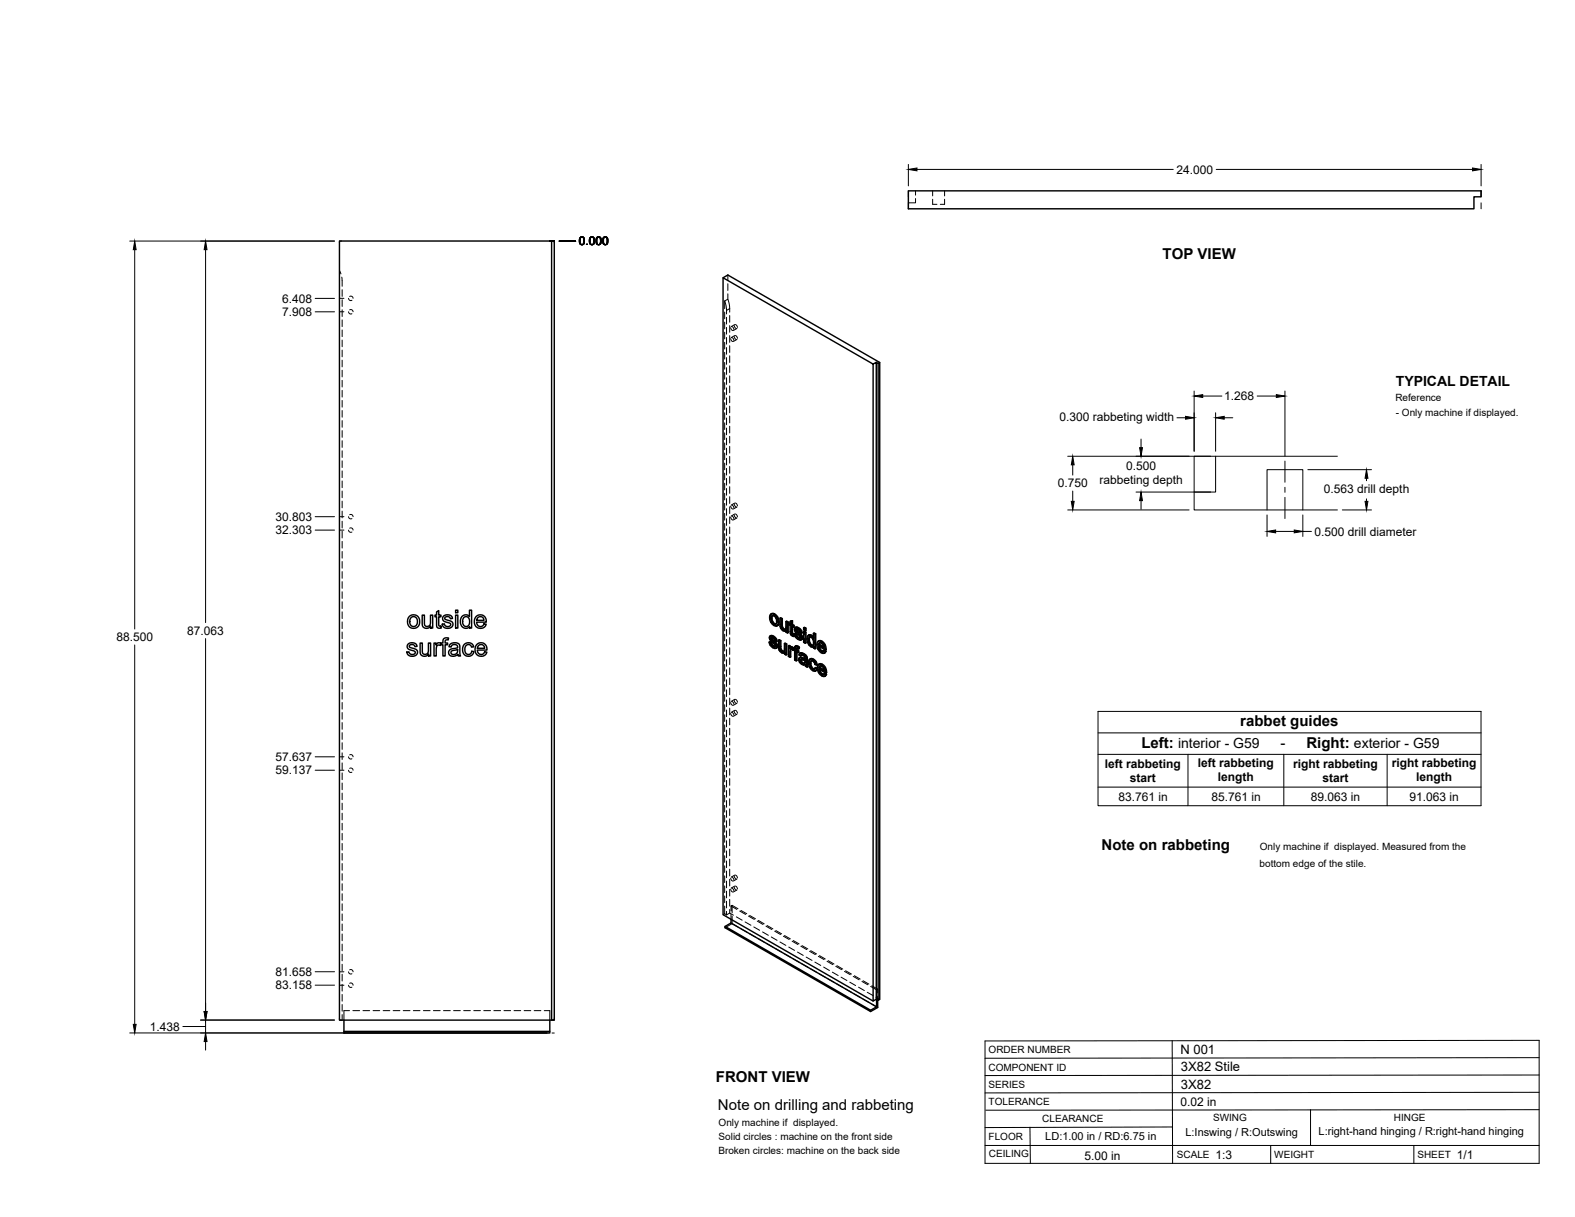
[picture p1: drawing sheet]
<svg xmlns="http://www.w3.org/2000/svg" width="559mm" height="432mm" viewBox="0 0 559 432" stroke-linecap="round" stroke-linejoin="round" font-family="sans-serif">
<!-- layer: Visible -->
<g fill="none" stroke="#000" stroke-width=".51">
<path d="M322.3 67.7h203.2v2.1h-2.6v4.3h-200.6zM195.7 85.5h1v276.5h-1zM195.7 85.5h-75.3v276.5h75.3M256.5 98.6l1.7-1 53.9 31M309.8 129.2l1.1-.7v226l-1.1 .7zM309.8 129.2l-53.3-30.6v225.9l53.3 30.7M310.9 128.5l.7 .4v226l-.7-.4M311.6 128.9l.5-.3v226l-.5 .3M145.3 218.7a2.31 2.31 0 0 1 3.6 1.7 2.31 2.31 0 0 1-3.3 2.3l-.2-.2a2.81 2.81 0 0 1-.1-3.8zM145.8 219.2l.9-.4 .7 .2 .5 .5 .2 1.6-.8 1.1h-1l-.8-.7-.1-1.3zM149.8 218.2h.8v2.6a1.15 1.15 0 0 0 1.1 1.5 1.15 1.15 0 0 0 1-1.6v-2.5h.8v4.6h-.7v-.6a1.63 1.63 0 0 1-1.9 .7 1.63 1.63 0 0 1-1.1-1.8zM154.9 217.1l.8-.5v1.6h.7v.6h-.7v3.2l.7 .1 .2 .7-.6 .1a1.02 1.02 0 0 1-1.1-1.4v-2.7h-.6v-.6h.6z"/>
<path d="M157.4 218.5l.9-.3h1a1.35 1.35 0 0 1 1.2 1.2l-.7 .1a.95 .95 0 0 0-1-.8 .95 .95 0 0 0-.9 .9l2.1 .8 .5 .4a1.83 1.83 0 0 1-1 2.1 1.83 1.83 0 0 1-2.2-.6l-.4-.8 .8-.2a1.08 1.08 0 0 0 1.1 1.1 1.08 1.08 0 0 0 1-1.1l-1.8-.7a1.2 1.2 0 0 1-.9-.8 1.2 1.2 0 0 1 .3-1.3zM161.6 218.2h.8v4.6h-.8zM161.6 216.5h.8v.9h-.8zM163.9 218.8a1.73 1.73 0 0 1 2.7 0v-2.3h.7v6.3h-.7v-.5a1.9 1.9 0 0 1-2.3 .4 1.9 1.9 0 0 1-1-2.1zM164.5 219.2l.5-.4a1.8 1.8 0 0 1 1.6 1.2 1.8 1.8 0 0 1-.4 2l-.4 .3a1.8 1.8 0 0 1-1.7-1.2 1.8 1.8 0 0 1 .4-1.9zM168.9 218.8a2.15 2.15 0 0 1 2.6-.4 2.15 2.15 0 0 1 1 2.3h-3.4l.2 .8a1.29 1.29 0 0 0 1.2 .8 1.29 1.29 0 0 0 1.2-.9l.8 .1-.5 .8a2.33 2.33 0 0 1-3.2 0 2.33 2.33 0 0 1-.1-3.2zM169.5 219.1l.6-.3 .9 .1 .5 .4 .2 .8h-2.6zM273.6 217.8l.7-.2 .6 .2zM273.6 217.8l-.4 .5-.2 .8 .5 1.7 1.3 1.2 .6 .1 .5-.3M273.6 219.4l.3 1.3M274.1 218.4l-.2 .8M274.6 218l.9 .9a1.64 1.64 0 0 1 .9 1.7"/>
<path d="M274.9 217.8l1 1.2M275.7 219.1l.4 1.7 .3-.2-.2 1.1M276.7 219.3l.6 .3 .3-.1v2.8M277.3 219.6v2.7h.3l.2 .5M277.6 219.5l-.6-.3-.3 .1 .2 3.3 1 1.2 .6 .2 .4-.2M144.8 228.6l.7-.5h1.1a1.38 1.38 0 0 1 1.4 1.2l-.8 .1a1.03 1.03 0 0 0-1-.7 1.03 1.03 0 0 0-1 .7l2.7 1.3a1.62 1.62 0 0 1-.3 1.9 1.62 1.62 0 0 1-2 .2l-.7-.3-.5-.8-.1-.3 .8-.1a1.1 1.1 0 0 0 1.1 .9 1.1 1.1 0 0 0 1.1-1l-2-.7a1.17 1.17 0 0 1-.5-1.9zM149.1 228.2h.7v2.5a1.15 1.15 0 0 0 1.2 1.5 1.15 1.15 0 0 0 1-1.6v-2.4h.8v4.5h-.7v-.6a1.63 1.63 0 0 1-2 .7 1.63 1.63 0 0 1-1-1.8zM154 228.2h.7v.7a1.1 1.1 0 0 1 1.8-.6l.6-.1v-.5a1.33 1.33 0 0 1 .6-1.3 1.33 1.33 0 0 1 1.5 0l-.2 .7a.71 .71 0 0 0-.7-.1 .71 .71 0 0 0-.4 .7v.5h.9v.6h-.9v3.9h-.8v-3.9h-.6v-.4l-.3 .6-.3-.1a1.07 1.07 0 0 0-1.1 1.4v2.4h-.8zM159.8 228.5l1.8-.5 1.3 .5 .5 4.2h-.8l-.2-.5a1.75 1.75 0 0 1-1.9 .7 1.75 1.75 0 0 1-1.3-1.7l.8-.9 1.5-.3a.7 .7 0 0 0 .8-.7 .7 .7 0 0 0-.9-.6l-1 .2-.3 .7-.8-.1zM160.2 231l2.1-.5a1.34 1.34 0 0 1-.6 1.5 1.34 1.34 0 0 1-1.6-.1zM164.7 228.7a1.96 1.96 0 0 1 3.4 .8l-.8 .1a1.29 1.29 0 0 0-1.7-.8 1.29 1.29 0 0 0-.7 1.8l.2 1 .6 .5a1.16 1.16 0 0 0 1.7-1l.7 .1-.3 .9a2.18 2.18 0 0 1-2.9 .4 2.18 2.18 0 0 1-.7-2.9zM169.1 228.7a2.14 2.14 0 0 1 2.6-.4 2.14 2.14 0 0 1 1.1 2.4h-3.5l.2 .7a1.29 1.29 0 0 0 1.3 .8 1.29 1.29 0 0 0 1.1-.9l.8 .1-.4 .8a2.35 2.35 0 0 1-3.2-.1 2.35 2.35 0 0 1-.1-3.2z"/>
<path d="M169.8 229l.5-.3a1.27 1.27 0 0 1 1.7 1.3h-2.6zM272.9 227.8l.5 .2M273.3 225.6l1.1 .1M273.4 228l.3-.1 .2 .7-.2 .2zM273.5 226.5l.1 .3 .2-.2 .2 .3M273.6 226.8l.2 .2 .3-.1 1.3 1.2M273.6 225.5l-.4 .2M273.7 228.8l.6 .5h.7M273.7 225.7l.5 .2 .2-.2 .7 .5M273.7 227.9l-.5-.2-.3 .1 .4 1.2 .7 .7a1.05 1.05 0 0 0 1.4 .2M273.8 227l1.2 1.2 .4-.1 .3 .5M273.8 226.3h.1"/>
<path d="M273.8 226.6v-.3l-.3 .2 .1-.2 .7 .2 .6 .9 .5 .2M273.9 220.7l.3-.2 .7 .8-.3 .1zM273.9 228.6l.6 .6M274 225.5l-.9 .2-.1 .8 .4 .9 1.4 1.3v.8M274.2 225.9l.6 .5 .3-.2 .4 .6M274.2 220.5l-.3-1.3-.3 .1 .1-.6 .5-.3 .8 .5 .5 1.2-.2 1.3h-.7M274.3 229.3l.5 .2M274.8 226.4l.5 .6 .2-.2 .2 .7-.3 .1-.1-.6M274.9 221.3l.4 .1M274.9 229.4l-.1 .1M275.1 228.2l.3 .6 .3-.2 .1 .7M275.4 228.8l.2 .6 .2-.1-.1 .5"/>
<path d="M275.6 229.4l-.2 .5 .3-.1-.4 .2M276.1 220.8l-.2 1 .3-.1-.5 .4M276.2 227.1l.6 .3 .3-.1v2.8M276.8 227.4v2.8l.3-.1 .2 .5M276.8 230.2l.2 .5 .3-.1 .4 .4M277 230.7l.4 .4h.8l-.3 .1M277.1 227.3l-.6-.3-.3 .1v2.5l.2 1.1 .7 .8a.84 .84 0 0 0 1.3 .1M277.3 222.4l.2 .5 .3-.1 .4 .4M277.4 231.1l.5 .1M277.5 222.9l.5 .4h.7M278 223.3l.4 .2M278.3 228.3l.5 .3 .3-.1v3.7l-.3 .2v-3.8"/>
<path d="M278.4 231.6v.5l.4 .3M278.4 231.6l-.2 .1M278.7 223.3l-.3 .2M278.7 223.2l-.3 .3M278.8 220.5l.6 .4 .3-.2v3.8l-.3 .1v-3.7M278.9 223.8v.5l.5 .3M278.9 223.8l-.2 .1M279.1 228.5l-.5-.3-.3 .1v2.5l-.4 .4M279.7 220.7l-.6-.3-.3 .1-.1 2.7M279.7 229.2l.5 .2 .3-.1v.4l.3-.2M280.2 229.4v.6l.6-.5 .4 .1M280.3 221.1l-.4 .1v.5l.4 .2 .1 2.9 .7 .9h.7l-.1-.6h-.5"/>
<path d="M280.3 220.5l.9-.3v1.4M280.4 230.6l.1 2.5-.2 .1v-2M280.5 229.3l-.5-.3-.3 .2v3.7l.6 .3M280.6 229.7l.6-.1 .5 .4M280.7 230.3l-.1 .1M280.9 220.4v1.3l.3-.1 .5 .3M280.9 221.7l.5 .3 .3-.1v.5l-.3 .1v-.5M280.9 229.7l.6 .4M280.9 224.8l.6 .2M281 225l.7 .1M281.2 220.2l-.9 .3v.9l-.4-.2M281.2 222.4v2.2"/>
<path d="M281.3 230.8l-.8-.4v.7M281.4 222.5l-.5-.3v2.4l.4 .2M281.4 225.2l.1 .6M281.5 230.6l.4 .3v3.3l.6 .3M281.5 230.6v-.2l-.2 .4M281.5 230.7l-.2 .1M281.7 230l.2 .1M281.8 224.9l.5 .2M282.2 222.7h1.1M282.3 229.3h.8l.5 .3M282.3 225.1l.3-.2 .3 .7-.3 .2zM282.4 223.5v.3l.3-.2 .3 .3"/>
<path d="M282.4 223.8l.3 .2 .3-.1 1.2 1.2M282.5 230.7l.6 .4 .3-.2v.5l-.3 .2v-.5M282.5 222.5l-.4 .2M282.6 229.1l-.4 .2M282.6 225.8l.5 .5h.8M282.6 222.7l.4 .2 .3-.2 .7 .5M282.6 224.9h-.8l.6 1.4 1.1 .7 .8-.1M282.7 224l1.3 1.3 .2-.2 .4 .6M282.7 223.3v.1M282.7 223.6l-.3-.3 1 .3 .4 .9 .5 .2M282.8 231.4v2.9l-.3 .2v-3.3l.6 .4M282.8 230v.6"/>
<path d="M282.8 229.4l.6 .4 .2-.2-.3 .7 .1-.5M282.9 225.6l.5 .6M282.9 222.5l-.9 .3-.1 .7 .4 .9 1.4 1.3v.8M283 222.9l.7 .5 .3-.2 .4 .6M283.1 229.3l-.5-.2-.5 .3-.2 1-.4-.3 .2-.1M283.1 226.3l.6 .2M283.3 230.3a.4 .4 0 0 0-.5-.4 .4 .4 0 0 0-.3 .5v.3l.3-.1 .6 .3M283.7 223.4l.4 .6 .3-.2 .2 .7-.3 .2-.2-.7M283.8 233.4l.6-.2 1.2 .5M283.8 226.5h-.1M284 234.3l.1 .5 .3-.1 .5 .4M284 225.3l.3 .5 .3-.1 .1 .6"/>
<path d="M284 234.1v.2l.2-.1 .2 .5M284 233.2l-.4 .2M284.1 234.8l.5 .5h.9M284.2 234l-.2 .1M284.2 231.8l.7 .3 .3-.2 .7 .5M284.2 234l.8 .2a.64 .64 0 0 1 .6 .6 .64 .64 0 0 1-.4 .7M284.3 234l-.1 .2M284.3 225.8l.2 .6 .2-.1-.1 .5M284.4 232.4l-.4 .4a.92 .92 0 0 1 1-.3 .92 .92 0 0 1 .6 .9v.5l-1.5-.5M284.4 233.2l-.9 .3-.1 .8 .6 1.1 .9 .5a.59 .59 0 0 1 .9 .5l.6 .3M284.5 226.4l-.2 .5 .3-.1-.4 .3M284.5 231.6l-.7 .2"/>
<path d="M284.6 235.3h.9M284.9 232.1l.7 .5 .3-.2 .4 .5M285.1 224.2l.3-.2 .6 .3-.3 .2zM285.1 222.7l.3-.1 .6 .3-.3 .1zM285.1 224.2v3.7l.6 .3M285.1 222.7v.8l.6 .3M285.2 231.9l-.7-.3-.8 .3-.2 .5 .5 .4M285.6 232.6l.4 .5 .3-.2 .1 .5M286 224.3v3.8l-.3 .1v-3.7M286 222.9v.7l-.3 .2v-.8M286 233.1l.2 .5 .2-.1 .1 2.5M286.2 233.6v2.6l.3-.2 .1 .6-.2 .1-.2-.5"/>
<path d="M286.9 227.1l.2 1.2M287 225.4h1l.5 .4M287.1 226.1l.9 .2 .6 1.3-.1 1.3-.3 .2-.4-.1M287.1 226.1l-.2 1 .3-.2 .2 1.2M287.1 228.3l.3-.2 .6 .7-.2 .2zM287.2 226.1h-.1M287.3 225.2l-.6 .3M287.4 226l-.2 .9M287.4 235.5a1.17 1.17 0 0 0 .7 1.3l.5 .5M287.6 233.8l.8 .2 .2-.1 .9 .8M287.7 236.7l.6 .7h.7M287.7 225.6l.5 .4h.4"/>
<path d="M287.8 233.7l-.5 .2M287.9 234.4l-.2 .9M288 225.4l-.7-.2-.5 .2-.5 .8 .2 1.8 .9 1.3a.79 .79 0 0 0 1.2 .1M288 228.8l.4 .1M288.4 234l.8 .8 .3-.1 .4 1.1-.3 .2-.4-1.2M288.6 224.7l.5 .3 .3-.1v5.2l-.3 .1v-5.2M288.6 233.9l-.8-.2-.6 .3-.3 1.7 .9 1.8 .8 .6h.6M288.6 229.4v.5l.5 .3M288.6 229.5l-.2 .1M289.2 237l.5 .4M289.4 224.9l-.5-.3-.3 .1v1.9l-.4-.6M289.6 236l-.5-.2-.5-1.1-.8-.2-.4 1 .3-.2 .3 1.3"/>
<path d="M289.7 237.4l.3-.2-.2 .5-.6 .4zM290 237.2l-.6-.4-.2 .2a.5 .5 0 0 1-.3 .5 .5 .5 0 0 1-.6-.1M290.2 227.5h.7a1.89 1.89 0 0 1 1.8 1.1M290.4 235.7h.7a1.77 1.77 0 0 1 1.8 1.1M290.4 228.7l1.8 1.1-.2-.9-.5-.6a.6 .6 0 0 0-.7-.3 .6 .6 0 0 0-.4 .7l.3-.1 1.5 .8M290.6 236.9l1.8 1.1-.6-1.4a.62 .62 0 0 0-.8-.3 .62 .62 0 0 0-.4 .6l.3-.1 1.5 .8M290.7 230.4l.7 .7 .7-.1M290.7 229.4l.3 .8M290.9 228l-.2 .6M290.9 237.6l.2 .8M290.9 238.5l.6 .8 .8-.1M291 236.3l-.1 .5"/>
<path d="M291.3 227.6l.9 .9a1.65 1.65 0 0 1 .9 1.8M291.4 231.1l.5 .1M291.5 235.9l.9 .8a1.61 1.61 0 0 1 .9 1.8M291.5 239.3l.6 .1M291.6 227.5l-.8-.2-.8 .6-.2 1.3 .4 1.1 .7 1 1 .5 .6-.1 .6-.7M291.8 235.7l-.9-.2-.8 .6-.1 1.3 .3 1 .6 .9 1.2 .7 .6-.1 .5-.7M292 231.1l-.1 .1M292.2 239.3l-.1 .1M292.2 230.8l.6 .4M292.4 228.8l.4 1.7 .3-.2-.3 .2M292.4 239l.6 .4M292.6 237l.4 1.7 .3-.2-.3 .2"/>
<path d="M292.8 230.6l-2.4-1.4 .3 1.2 .3-.2 .7 .7M293 238.8l-2.4-1.4 .3 1.1 .2-.1 .7 .7M293.1 231l-.7 .8M293.1 231l-.6-.4-.6 .6M293.2 239.2l-.6 .7M293.2 239.2l-.5-.4-.6 .6M259.4 326.2v1.3l-2.2 1.2v.5l51.7 29.7v-.5l-51.7-29.7M259.4 327.5l51.6 29.7-2.1 1.2M311 354.6v2.6M311.4 354.8v2.7l-2.5 1.4M122 362v4.5h73.1v-.5h-73.1M195.1 362v4"/>
</g>
<!-- layer: Hidden -->
<g fill="none" stroke="#000" stroke-width=".35">
<path d="M324.8 70.4v1.6h-2.5M324.8 67.7v1.5M330.9 70.7v1.8h1.5M330.9 67.7v1.8M335.1 70.7v1.8h-1.5M335.1 67.7v1.8M120.4 96l.6 1.2M121.3 98.3l.1 3.3M258.2 97.6v1.9M121.4 102.8v2.4M121.4 106.3v2.4M121.4 109.9v2.4"/>
<path d="M121.4 113.5v2.4M121.4 117.1v2.3M123.7 110.6l.4 .7h.8M123.7 105.9l.4 .7 .8-.1M124.1 109.9h.7l.5 .7M124.1 105.2l.7-.1 .5 .8M257.1 106.8l.6 2 .1 2.6M257.1 106.8l1.1-.6 .6 2 .1 2.6M257.1 106.8v2.7M257.1 110.7v2.4M257.1 114.3v2.4M257.1 117.9v2.3"/>
<path d="M257.8 112.6v2.4M257.8 116.2v2.4M257.8 119.7v2.4M258.2 100.7v2.4M258.2 104.2v2M258.9 112v2.3M258.9 115.5v2.4M258.9 119.1v2.4M259.2 116.3l.3 .7 .5 .3M259.7 119.8l.4 .3 .3 .7M259.7 115.9l.4 .2 .3 .8M260.5 119.4l.3 .7 .4 .4"/>
<path d="M260.5 115.5l.3 .7 .4 .4M260.7 119.1l-1.3 .7M260.7 115.2l-1.3 .7M260.9 119l.5 .4 .2 .7M260.9 115.1l.5 .4 .2 .7M261.5 116.5l-1.3 .8M121.4 120.7v2.3M121.4 124.2v2.4M121.4 127.8v2.4M121.4 131.4v2.3M121.4 134.9v2.4M121.4 138.5v2.4"/>
<path d="M257.1 121.5v2.3M257.1 125v2.4M257.1 128.6v2.4M257.1 132.2v2.3M257.1 135.7v2.4M257.1 139.3v2.4M257.8 123.3v2.4M257.8 126.9v2.4M257.8 130.5v2.3M257.8 134v2.4M257.8 137.6v2.4M258.9 122.7v2.4"/>
<path d="M258.9 126.2v2.4M258.9 129.8v2.4M258.9 133.4v2.4M258.9 136.9v2.4M259.2 120.1l.2 .7 .6 .4M261.5 120.4l-1.3 .8M121.4 142.1v2.4M121.4 145.6v2.4M121.4 149.2v2.4M121.4 152.8v2.4M121.4 156.4v2.4M121.4 159.9v2.4"/>
<path d="M257.1 142.9v2.4M257.1 146.5v2.3M257.1 150v2.4M257.1 153.6v2.4M257.1 157.2v2.4M257.8 141.2v2.4M257.8 144.7v2.4M257.8 148.3v2.4M257.8 151.9v2.4M257.8 155.4v2.4M257.8 159v2.4M258.9 140.5v2.4"/>
<path d="M258.9 144.1v2.4M258.9 147.7v2.4M258.9 151.2v2.4M258.9 154.8v2.4M258.9 158.4v2.4M121.4 163.5v2.4M121.4 167.1v2.4M121.4 170.6v2.4M121.4 174.2v2.4M121.4 177.8v2.4M257.1 160.7v2.4M257.1 164.3v2.4"/>
<path d="M257.1 167.9v2.4M257.1 171.5v2.3M257.1 175v2.4M257.1 178.6v2.4M257.8 162.6v2.4M257.8 166.2v2.4M257.8 169.7v2.4M257.8 173.3v2.4M257.8 176.9v2.4M258.9 161.9v2.4M258.9 165.5v2.4M258.9 169.1v2.4"/>
<path d="M258.9 172.7v2.3M258.9 176.2v2.4M258.9 179.8v2.4M259.2 179.6l.2 .6 .6 .4M259.7 179.2l.4 .4 .3 .6M260.5 178.9l.3 .7 .4 .3M260.7 178.5l-1.3 .7M260.9 178.5l.5 .3 .2 .7M261.5 179.9l-1.3 .7M121.4 181.4v2.3M121.4 184.9v2.4M121.4 188.5v2.4"/>
<path d="M121.4 192.1v2.4M121.4 195.7v2.3M121.4 199.2v2.4M123.7 183.3l.4 .7h.8M123.7 188.1l.4 .7h.8M124.1 182.6l.8 .1 .4 .6M124.1 187.4h.8l.4 .7M257.1 182.2v2.4M257.1 185.7v2.4M257.1 189.3v2.4M257.1 192.9v2.4M257.1 196.4v2.4"/>
<path d="M257.8 180.5v2.3M257.8 184v2.4M257.8 187.6v2.4M257.8 191.2v2.3M257.8 194.8v2.3M257.8 198.3v2.4M258.9 183.4v2.4M258.9 187v2.3M258.9 190.5v2.4M258.9 194.1v2.4M258.9 197.7v2.3M259.2 183.5l.3 .7 .5 .3"/>
<path d="M259.7 183.1l.4 .4 .3 .6M260.5 182.8l.3 .7 .4 .3M260.7 182.4l-1.3 .7M260.9 182.4l.5 .3 .2 .7M261.5 183.7l-1.3 .8M121.4 202.8v2.4M121.4 206.4v2.3M121.4 210v2.3M121.4 213.5v2.4M121.4 217.1v2.4M257.1 200v2.4M257.1 203.6v2.4"/>
<path d="M257.1 207.2v2.4M257.1 210.7v2.4M257.1 214.3v2.4M257.1 217.9v2.4M257.8 201.9v2.4M257.8 205.5v2.3M257.8 209v2.4M257.8 212.6v2.4M257.8 216.2v2.4M257.8 219.8v2.3M258.9 201.3v2.3M258.9 204.8v2.4"/>
<path d="M258.9 208.4v2.4M258.9 212v2.3M258.9 215.5v2.4M258.9 219.1v2.4M273.3 218.9l.4 1.7-.2 .2M273.8 217.7l-.8 1.4M274.1 218.4l-.2 .1M274.2 218.3l.7 .1-.3 .1M274.9 218.4l.6 .7-.2 .2M275.5 219.1l.3 1.2-.3 .2M277 219.2l.1 2.9-.3 .2M121.4 220.7v2.3"/>
<path d="M121.4 224.2v2.4M121.4 227.8v2.4M121.4 231.4v2.4M121.4 235v2.3M121.4 238.5v2.4M257.1 221.5v2.3M257.1 225v2.4M257.1 228.6v2.4M257.1 232.2v2.3M257.1 235.8v2.3M257.1 239.3v2.4M257.8 223.3v2.4"/>
<path d="M257.8 226.9v2.4M257.8 230.5v2.4M257.8 234v2.4M257.8 237.6v2.4M258.9 222.7v2.4M258.9 226.3v2.3M258.9 229.8v2.4M258.9 233.4v2.4M258.9 237v2.4M273.2 227.7l.4 1.1-.3 .2M273.2 226.1l.2 .6-.3 .1M273.3 225.7l-.3 .6"/>
<path d="M273.4 226.7l.3 .5-.3 .2M273.5 225.5l-.5 .3M273.6 228.8l.9 .9-.2 .1M273.7 227.2l1.4 1.4-.3 .1M273.7 220.6l1.2 1.2-.3 .1M273.8 226.3l.1-.2-.3 .2 .3-.2 .6 .2-.3 .1M274.5 226.3l.5 .4-.3 .2M274.5 229.7l.7 .2-.3 .2M274.9 221.8l.8 .2-.3 .1M275 226.7l.2 .6-.3 .1M275.1 229.3h-.1M275.1 229.3l-.2 .1"/>
<path d="M275.1 228.6l.2 .4-.3 .2M275.2 227.3l.5 .2M275.3 229l-.2 .3M275.5 229.9h-.3M275.5 221.3l-.2 .1M275.8 220.3l-.1 .8-.4 .3M275.9 221.9l-.2 .1M276.5 227v2.9l-.3 .2M276.5 229.9l.2 .6-.3 .2M276.7 230.5l.4 .5-.3 .2M277.1 222.1l.1 .6-.3 .1M277.1 231l.5 .5-.3 .1"/>
<path d="M277.2 222.7l.4 .5-.3 .2M277.6 223.2l.5 .4-.2 .2M277.6 231.5l.7 .1 .3-.2-.2 .1M278.1 223.6l.6 .2 .5-.2-.2 .2M278.2 231.1h.1M278.3 231l-.2 .2M278.5 230.9l-.3 .2M278.6 228.2v2.4l-.4 .4M278.6 231.4v.6l-.2 .1M278.6 232l.5 .2M278.7 223.3h.1M278.9 223.2l-.3 .2"/>
<path d="M279 223.1l-.3 .2M279.1 220.4v2.4l-.4 .4M279.2 223.6v.6l-.3 .1M279.2 224.2l.5 .3M280 231.5v1.2l-.3 .2M280 232.7l.5 .4M280 229v1.3M280.2 221.5l.4 .2-.3 .2M280.2 221v.5l-.3 .2M280.3 221.1l.3 .1M280.5 229.7v.1M280.5 230.4l.7-.2-.3 .2"/>
<path d="M280.6 221.7l.1 3-.3 .2M280.6 220.3v.9l-.3 .2M280.7 230.3l.1-.1-.2 .1M280.7 224.7l.2 .4-.3 .2M280.7 229.6l-.5 .4M280.9 222.2l.3-.1v.3M280.9 225.1l.5 .4-.3 .2M281.2 230.2l.4 .4M281.2 222.1l.5 .3M281.4 225.5l.4 .2M281.5 230.4l.2-.2-.1 .4M281.7 230.5l.5 .3-.3 .1"/>
<path d="M281.7 230.2l-.1 .4M281.7 230.1l-.2 .2M281.9 230.1l.3 .2M282 224.7l.5 1.1-.3 .2M282.1 223.1l.2 .6-.3 .1M282.2 230.8v3.2l-.3 .2M282.2 234l.6 .3M282.2 222.7l-.3 .6M282.3 223.7l.3 .5-.3 .2M282.3 229.3l-.1 1-.3 .1M282.4 222.5l-.4 .4M282.4 229.2l-.4 .3"/>
<path d="M282.5 225.8l.9 .9-.3 .2M282.5 231.2l.3-.1v.3M282.6 223.3l.2-.2-.1 .2M282.6 230l.3-.2-.1 .2M282.6 224.2l1.4 1.4-.3 .1M282.8 231.1l.6 .3M282.8 223.1l-.3 .2M282.8 223.1l.6 .2-.3 .1M282.9 229.8l.3 .1-.3 .2M283.2 229.9l.3 .2M283.4 223.3l.5 .4-.3 .2M283.4 226.7l.7 .2-.3 .2"/>
<path d="M283.6 233.8l.3 1-.2 .2M283.7 231.9l.3-.2-.5 .7M283.7 233.4l-.3 .6M283.7 232.2l.6 .4M283.9 226.3h.1M283.9 223.7l.2 .6-.3 .2M283.9 233.3l-.4 .3M283.9 234.8l.9 .8-.3 .1M284 226.3l-.2 .2M284 225.6l.2 .4-.3 .2M284.1 224.3l.5 .2M284.2 226l-.2 .3"/>
<path d="M284.3 232.4l.2-.2-.1 .2M284.3 233.9l-.1 .1M284.4 233.8l-.2 .2zM284.4 233.8l-.3 .2M284.4 226.9h-.3M284.5 233.8l1.4 .5-.3 .1M284.5 232.2l.6 .2-.3 .1M284.8 235.6l.6 .2-.3 .1M285.1 232.4l.6 .6-.2 .1M285.4 235.8l.5-.1-.2 .2M285.4 226.5v1.3l-.3 .1M285.4 222.6v.7l-.3 .2"/>
<path d="M285.4 227.8l.6 .3M285.4 224v1.3M285.4 223.3l.6 .3M285.6 233.7l.3 .1M285.7 235.2l-.3 .2M285.7 233l.2 .6-.3 .2M285.8 235.1l-.3 .2M285.9 234.3l-.1 .8-.3 .1M285.9 233.6l-.3 .3M285.9 235.7l.2 .5-.3 .2M286.1 236.2l.5 .4M286.6 226.6l.2 1.1-.3 .2"/>
<path d="M286.8 227.7l.5 1-.3 .1M286.8 225.6l-.2 1-.3 .1M287 225.3l-.5 .5M287.1 235l.4 1.7-.2 .1M287.3 228.7l.7 .6-.3 .2M287.3 234l-.2 1-.2 .2M287.4 225.9l.6 .1-.3 .1M287.4 225.9v.1M287.4 225.9l-.2 .2 .2-.2M287.5 236.7l1.1 1.1-.2 .2M287.6 233.7l-.6 .5M287.9 234.4l-.2 .1"/>
<path d="M288 234.4h.6l-.2 .2M288 229.3h.9l-.2 .1M288 226l.6 .7-.2 .1M288.6 226l.3 .4M288.6 237.8l.9 .2M288.6 234.4l.5 .5-.3 .1M288.6 226.7l.3 1.2-.3 .2M288.7 228.9h-.3M288.9 224.6v1.8l-.3 .2M288.9 227.9l-.2 .9-.3 .2M288.9 229.3v.5l-.3 .1M288.9 229.8l.5 .3"/>
<path d="M289.1 234.9l.3 .7-.3 .2M289.2 237.4h-.2M289.4 235.6l.5 .2M289.4 236.8l-.5 .7M290.1 228.6l.4 1.7-.3 .1M290.3 236.8l.4 1.7-.3 .1M290.4 229.2l.3-.1v.3M290.5 230.3l1.2 1.1-.3 .2M290.5 227.4l-.7 1.4M290.6 237.4l.2-.1 .1 .3M290.7 229.1l2.4 1.4M290.7 238.5l1.1 1.1-.3 .2"/>
<path d="M290.7 235.6l-.4 1.2-.3 .2M290.8 237.3l2.5 1.4M290.9 228l-.2 .1M291 227.9l.6 .1-.3 .2M291 236.3h-.1M291.1 236.1l.7 .1-.3 .2M291.6 228l.7 .8-.3 .1M291.7 231.4l.9 .2-.3 .2M291.8 236.2l.7 .8-.3 .1M291.8 239.6l1 .3-.3 .1M292.1 231h.1M292.2 229.4l.3 .2"/>
<path d="M292.2 231h.1M292.3 239.2h.1M292.3 228.8l.2 .8-.3 .2M292.3 239.2l-.1 .1M292.4 237.6l.3 .2M292.4 239.2l-.3 .2M292.5 237l.2 .8-.3 .2M292.5 230.6l-.3 .4M292.7 238.8l-.4 .4M292.7 231.6h-.1M292.9 239.8l-.1 .1M121.4 242.1v2.4"/>
<path d="M121.4 245.7v2.4M121.4 249.2v2.4M121.4 252.8v2.4M121.4 256.4v2.4M121.4 259.9v2.4M257.1 242.9v2.4M257.1 246.5v2.3M257.1 250v2.4M257.1 253.6v2.4M257.1 257.2v2.4M257.8 241.2v2.4M257.8 244.8v2.3"/>
<path d="M257.8 248.3v2.4M257.8 251.9v2.4M257.8 255.5v2.4M257.8 259v2.4M258.9 240.5v2.4M258.9 244.1v2.4M258.9 247.7v2.4M258.9 251.2v2.4M258.9 254.8v2.4M258.9 258.4v2.4M259.2 253.1l.3 .8 .5 .3M259.2 249.2l.3 .8 .5 .3"/>
<path d="M259.7 252.7l.4 .3 .3 .8M259.7 248.8l.4 .4 .3 .7M260.5 252.4l.3 .7 .4 .3M260.5 248.5l.3 .7 .4 .3M260.7 252l-1.3 .8M260.7 248.1l-1.3 .8M260.9 252l.5 .4 .2 .6M260.9 248.1l.5 .4 .2 .7M261.5 253.4l-1.3 .7M261.5 249.5l-1.3 .8M121.4 263.5v2.4M121.4 267.1v2.4"/>
<path d="M121.4 270.7v2.4M121.4 274.2v2.4M121.4 277.8v2.4M123.7 273.3l.4 .7h.8M123.7 268.5l.4 .7h.8M124.1 272.6h.7l.5 .7M124.1 267.8h.7l.5 .7M257.1 260.8v2.3M257.1 264.3v2.4M257.1 267.9v2.4M257.1 271.5v2.4M257.1 275v2.4"/>
<path d="M257.1 278.6v2.4M257.8 262.6v2.4M257.8 266.2v2.4M257.8 269.7v2.4M257.8 273.3v2.4M257.8 276.9v2.4M258.9 262v2.4M258.9 265.5v2.4M258.9 269.1v2.4M258.9 272.7v2.4M258.9 276.2v2.4M258.9 279.8v2.4"/>
<path d="M121.4 281.4v2.4M121.4 285v2.3M121.4 288.5v2.4M121.4 292.1v2.4M121.4 295.7v2.3M121.4 299.3v2.3M257.1 282.2v2.4M257.1 285.8v2.3M257.1 289.3v2.4M257.1 292.9v2.4M257.1 296.5v2.4M257.8 280.5v2.4"/>
<path d="M257.8 284v2.4M257.8 287.6v2.4M257.8 291.2v2.4M257.8 294.8v2.3M257.8 298.3v2.4M258.9 283.4v2.4M258.9 287v2.3M258.9 290.5v2.4M258.9 294.1v2.4M258.9 297.7v2.4M121.4 302.8v2.4M121.4 306.4v2.4"/>
<path d="M121.4 310v2.3M121.4 313.5v2.4M121.4 317.1v2.4M257.1 300v2.4M257.1 303.6v2.4M257.1 307.2v2.4M257.1 310.8v2.3M257.1 314.3v2.4M257.1 317.9v2.4M257.8 301.9v2.4M257.8 305.5v2.3M257.8 309.1v2.3"/>
<path d="M257.8 312.6v2.4M257.8 316.2v2.4M257.8 319.8v2.3M258.9 301.3v2.3M258.9 304.8v2.4M258.9 308.4v2.4M258.9 312v2.3M258.9 315.6v2.3M258.9 319.1v2.4M259.2 315.5l.3 .7 .5 .3M259.2 311.6l.3 .7 .5 .3M259.7 315.1l.4 .2 .3 .8"/>
<path d="M259.7 311.2l.4 .2 .3 .8M260.5 314.7l.2 .7 .5 .4M260.5 310.9l.2 .6 .5 .4M260.7 314.4l-1.3 .7M260.7 310.5l-1.3 .7M260.9 314.4l.5 .3 .2 .7M260.9 310.5l.5 .3 .2 .7M261.5 315.8l-1.3 .7M261.5 311.9l-1.3 .7M121.4 320.7v2.4M121.4 324.3v2.3M121.4 327.8v2.4"/>
<path d="M121.4 331.4v2.4M121.4 335v2.4M121.4 338.5v2.4M257.1 324.2l.7 .4M257.1 321.5v2.7M257.1 324.2l-.6 .3M257.8 323.3v1.3M258.9 324l-1.1 .6M258.9 322.7v1.3M258.9 324l1.3 .7M259.4 323.2v-1.7l.4-.3v2.7M259.4 324.4v1.8"/>
<path d="M259.4 321.5l2 1.2M259.8 327.7l-2.6 1.5M259.8 325.1v2.6M259.8 321.2l2 1.2M259.8 327.7l2 1.2M261.3 325.3l2 1.2M262.5 323.3l2 1.1M262.9 323l2 1.2M262.9 329.5l2 1.2M264.4 327.1l2 1.2M265.6 325l2 1.2M266 324.8l2 1.2"/>
<path d="M266 331.3l2 1.2M267.4 328.9l2.1 1.2M268.7 326.8l2 1.2M269.1 326.6l2 1.2M269.1 333.1l2 1.2M270.6 330.7l2 1.2M271.8 328.6l2 1.2M272.2 328.4l2 1.2M272.2 334.9l2 1.1M273.6 332.4l2.1 1.2M274.8 330.4l2.1 1.2M275.3 330.2l2 1.1"/>
<path d="M275.3 336.6l2 1.2M276.7 334.2l2.1 1.2M277.9 332.2l2.1 1.2M278.3 331.9l2.1 1.2M278.3 338.4l2.1 1.2M279.8 336l2.1 1.2M281.1 333.9l2 1.2M281.5 333.7l2 1.2M282.9 337.8l2.1 1.2M284.1 335.7l2.1 1.2M284.5 335.5l2.1 1.2M286 339.6l2.1 1.2"/>
<path d="M287.2 337.5l2.1 1.2M287.6 337.3l2.1 1.2M290.3 339.3l2.1 1.2M290.7 339.1l2.1 1.2M121.4 342.1v2.4M121.4 345.7v2.4M121.4 349.3v2.3M121.4 352.8v2.4M121.4 356.4v2.4M121.4 360v2M123.7 349.6l.4 .6h.8M123.7 344.8l.4 .7h.8"/>
<path d="M124 358.6h-2v3.4M124.1 348.9l.7-.1 .5 .8M124.1 344.1h.7l.5 .7M125.2 358.6h2.4M128.8 358.6h2.3M132.4 358.6h2.3M135.9 358.6h2.4M139.5 358.6h2.4M143.1 358.6h2.4M146.6 358.6h2.4M150.2 358.6h2.4M153.8 358.6h2.4"/>
<path d="M157.4 358.6h2.3M160.9 358.6h2.4M164.5 358.6h2.4M168.1 358.6h2.4M171.6 358.6h2.4M175.2 358.6h2.4M178.8 358.6h2.4M182.4 358.6h2.3M185.9 358.6h2.4M189.5 358.6h2.4M193.1 358.6h2v3.4M281.5 340.2l2 1.2"/>
<path d="M284.5 342l2.1 1.2M287.6 343.8l2.1 1.2M289.1 341.4l2.1 1.1M290.7 345.6l2.1 1.2M292.2 343.1l2.1 1.2M293.4 341.1l2.1 1.2M293.8 340.8l2.1 1.2M293.8 347.3l2.1 1.2M295.3 344.9l2.1 1.2M296.5 342.9l2.1 1.1M296.9 342.6l2.1 1.2M296.9 349.1l2.1 1.2"/>
<path d="M298.4 346.7l2.1 1.2M299.6 344.7l2.1 1.1M300 344.4l2.1 1.2M300 350.9l2.1 1.2M301.5 348.5l2.1 1.2M302.7 346.4l2.1 1.2M303.1 346.2l2.1 1.2M303.1 352.7l2.1 1.2M304.6 350.3l2.1 1.2M305.8 348.2l2.1 1.2M306.2 348l2.1 1.2M306.2 354.5l2.1 1.2"/>
<path d="M307.7 352.1l2.1 1.2M308.9 350l2.1 1.2 .4-.2M309.3 349.8l2.1 1.2M309.3 356.3l2.1 1.2M310.8 353.8l1.3 .8M311 351.2v3.4M311.4 351v1.3M311.4 353.5v1.3"/>
</g>
<!-- layer: Reference -->
<g fill="none" stroke="#000" stroke-width=".35">
<path d="M322.3 67.7v2.1M322.3 72v2.1M525.5 67.7v2.1M525.5 72v2.1M121.2 85.5h-.8v.8M195.1 85.5h1.6zM195.9 85.5h.8v.8M120.4 105.9h1.6M120.4 110.6h1.6M431.3 161.9v12.7h-7.6M474.5 161.9h-50.8v19h50.8M120.4 183.3h1.6"/>
<path d="M120.4 188.1h1.6M449.5 180.9v-14.3h12.7v14.3M120.4 268.5h1.6M120.4 273.3h1.6M120.4 344.8h1.6M120.4 349.6h1.6M120.4 361.2v.8h.8M195.9 366.5h.8M196.7 361.2v.8h-.8"/>
</g>
<!-- layer: Hidden Narrow -->
<path d="M258.9 109.5l-1.1 .6M274.6 228l-.3 .2M276.5 229.3l-.3 .2M277 221.5l-.3 .2M278.6 230.2l-.3 .1M279.1 222.4l-.3 .1M280.6 223.9l-.3 .2M282.2 229.9l-.3 .1M283.4 225l-.2 .2M285 234l-.3 .1M285.9 234.5l-.3 .2" fill="none" stroke="#000" stroke-width=".35"/>
<!-- layer: Visible Narrow -->
<path d="M274.5 227.3l-.2 .2M277.1 229.4l-.3 .1M277.6 221.6l-.3 .1M281.2 224.3l-.3 .1M282.8 230.2l-.3 .2M283.4 224.3l-.3 .2M284.9 233.4l-.3 .2M286.5 234l-.3 .2M286.5 234.9l-.3 .2" fill="none" stroke="#000" stroke-width=".35"/>
<!-- layer: Titleblock -->
<path d="M349.5 369.3l196.6-.2v43.7h-196.6zM415.9 369.3l.1 43.5M546.1 375.3l-196.6 .2M365.4 399.9l.2 12.9M416 399.9l-66.5 .2M465 393.7v12.7M546.1 393.7l-196.3 .2M546.1 387.6l-196.6 .2M546.1 381.4l-196.6 .2M349.5 406.4h196.6M450.8 406.4v6.4M501.6 406.4v6.4" fill="none" stroke="#000" stroke-width=".36"/>
<!-- layer: FD_Dimensions -->
<g fill="none" stroke="#000" stroke-width=".35">
<path d="M322.3 58.3v7.7M525.5 58.3v7.7M325.3 60.1h91M431.5 60.1h90.9M46 85.5h72.7M47.8 88.6v134.6M72.9 88.6v132.3M198.4 85.5h5.8M111.8 105.9h6.9M111.8 110.6h6.9M423.7 138.7v21.4M455.9 138.7v23.1"/>
<path d="M404.8 155.8v3M417.6 148.2h3M426.7 140.5h6.8M431.3 146.5v13.6M434.3 148.2h3.1M446 140.5h6.8M378.8 161.9h50.7M380.6 164.9v3.7M380.6 174.2v3.7M403.1 174.6h26.4M404.8 177.6v3.1M464 166.6h22.6"/>
<path d="M484.8 169.7v.9M484.8 177v.9M111.8 183.3h6.9M111.8 188.1h6.9M378.8 180.9h43.1M449.5 182.7v7.6M452.6 188.6h6.6M462.2 182.7v7.6M462.2 188.6h3.1M476.2 180.9h10.4M47.8 228.8v134.7M72.9 226.6v132.3"/>
<path d="M111.8 268.5h6.9M111.8 273.3h6.9M111.8 344.8h6.9M111.8 349.5h6.9M46 366.5h148.1M64.9 364.2h8M71.2 361.9h47.5M72.9 361.9v4.6M72.9 369.5v3.1"/>
</g>
<g fill="#000" stroke="#000" stroke-width=".35">
<path d="M322.3 60.1l3-.5v1zM522.4 59.6l3.1 .5-3.1 .5zM47.8 85.5l.5 3.1h-1zM72.9 85.5l.5 3.1h-1zM404.3 158.8h1l-.5 3.1zM420.6 147.7l3.1 .5-3.1 .5zM423.7 140.5l3-.5v1zM431.3 148.2l3-.5v1zM452.8 140l3.1 .5-3.1 .5zM380.6 161.9l.5 3h-1zM380.1 177.9h1l-.5 3zM404.8 174.6l.5 3h-1z"/>
<path d="M484.3 177.9h1l-.5 3zM484.8 166.6l.5 3.1h-1zM449.5 188.6l3.1-.6v1.1zM459.2 188l3 .6-3 .5zM72.4 358.9h1l-.5 3zM47.3 363.5h1l-.5 3zM72.9 366.5l.5 3h-1z"/>
</g>
<!-- layer: Smart Centers -->
<path d="M455.9 163.6v7.5M455.9 172.9v1.8M455.9 176.5v7.5" fill="none" stroke="#000" stroke-width=".35"/>
<!-- layer: Custom Tables -->
<path d="M389.6 252.4h135.9v33.5h-135.9zM389.6 260h135.9M389.6 267.7h135.9M389.6 279.3h135.9M421.5 267.7v18.2M455.5 267.7v18.2M492.1 267.7v18.2" fill="none" stroke="#000" stroke-width=".35"/>
<g font-size="5.3">
<text x="412.5" y="92">TOP VIEW</text>
<text x="440" y="257.6">rabbet guides</text>
<text x="404.9" y="265.2">Left: interior - G59</text>
<text x="454.3" y="265.2">-</text>
<text x="463.5" y="265.2">Right: exterior - G59</text>
<text x="390.9" y="301.7">Note on rabbeting</text>
<text x="254" y="383.9">FRONT VIEW</text>
<text x="254.7" y="393.8">Note on drilling and rabbeting</text>
</g>
<text font-size="5" x="495.2" y="136.9">TYPICAL DETAIL</text>
<g font-size="4.6">
<text x="418.8" y="373.8">N 001</text>
<text x="419" y="380.2">3X82 Stile</text>
<text x="419" y="386.2">3X82</text>
</g>
<g font-size="4.3">
<text x="417.4" y="61.6">24.000</text>
<text x="205.3" y="87">0.000</text>
<text x="100.1" y="107.4">6.408</text>
<text x="100.1" y="112.1">7.908</text>
<text x="434.3" y="142">1.268</text>
<text x="375.9" y="149.3">0.300 rabbeting width</text>
<text x="399.5" y="166.8">0.500</text>
<text x="375.3" y="172.9">0.750</text>
<text x="390" y="171.9">rabbeting depth</text>
<text x="469.7" y="174.9">0.563 drill depth</text>
<text x="97.7" y="184.8">30.803</text>
<text x="97.7" y="189.6">32.303</text>
<text x="466.4" y="190">0.500 drill diameter</text>
<text x="41.3" y="227.5">88.500</text>
<text x="66.4" y="225.2">87.063</text>
<text x="97.7" y="270">57.637</text>
<text x="97.7" y="274.8">59.137</text>
<text x="392" y="272.4">left rabbeting</text>
<text x="425" y="272">left rabbeting</text>
<text x="458.8" y="272.4">right rabbeting</text>
<text x="493.8" y="272">right rabbeting</text>
<text x="400.9" y="277.5">start</text>
<text x="432.1" y="277.1">length</text>
<text x="469.2" y="277.5">start</text>
<text x="502.4" y="277.1">length</text>
<text x="396.8" y="284.1">83.761 in</text>
<text x="429.8" y="284.1">85.761 in</text>
<text x="465.1" y="284.1">89.063 in</text>
<text x="500.1" y="284.1">91.063 in</text>
<text x="97.7" y="346.3">81.658</text>
<text x="97.7" y="351">83.158</text>
<text x="53.1" y="365.7">1.438</text>
<text x="418.8" y="392.4">0.02 in</text>
<text x="384.8" y="411.6">5.00 in</text>
<text x="431.3" y="411.1">1:3</text>
<text x="516.9" y="411.1">1/1</text>
</g>
<g font-size="3.9">
<text x="370.9" y="404.5">LD:1.00 in / RD:6.75 in</text>
<text x="420.6" y="403.1">L:Inswing / R:Outswing</text>
<text x="467.8" y="402.8">L:right-hand hinging / R:right-hand hinging</text>
</g>
<g font-size="3.5">
<text x="495.1" y="142.4">Reference</text>
<text x="495.2" y="147.5">- Only machine if displayed.</text>
<text x="447" y="301.7">Only machine if displayed. Measured from the</text>
<text x="446.9" y="307.7">bottom edge of the stile.</text>
<text x="350.8" y="373.6">ORDER NUMBER</text>
<text x="350.8" y="379.9">COMPONENT ID</text>
<text x="350.8" y="386.1">SERIES</text>
<text x="350.8" y="392.2">TOLERANCE</text>
<text x="255" y="399.4">Only machine if displayed.</text>
<text x="369.8" y="398.1">CLEARANCE</text>
<text x="430.4" y="397.8">SWING</text>
<text x="494.5" y="397.6">HINGE</text>
<text x="255" y="404.5">Solid circles : machine on the front side</text>
<text x="350.8" y="404.5">FLOOR</text>
<text x="254.9" y="409.6">Broken circles: machine on the back side</text>
<text x="350.8" y="410.5">CEILING</text>
<text x="417.5" y="410.9">SCALE</text>
<text x="452.1" y="410.9">WEIGHT</text>
<text x="502.9" y="410.9">SHEET</text>
</g>
</svg>
